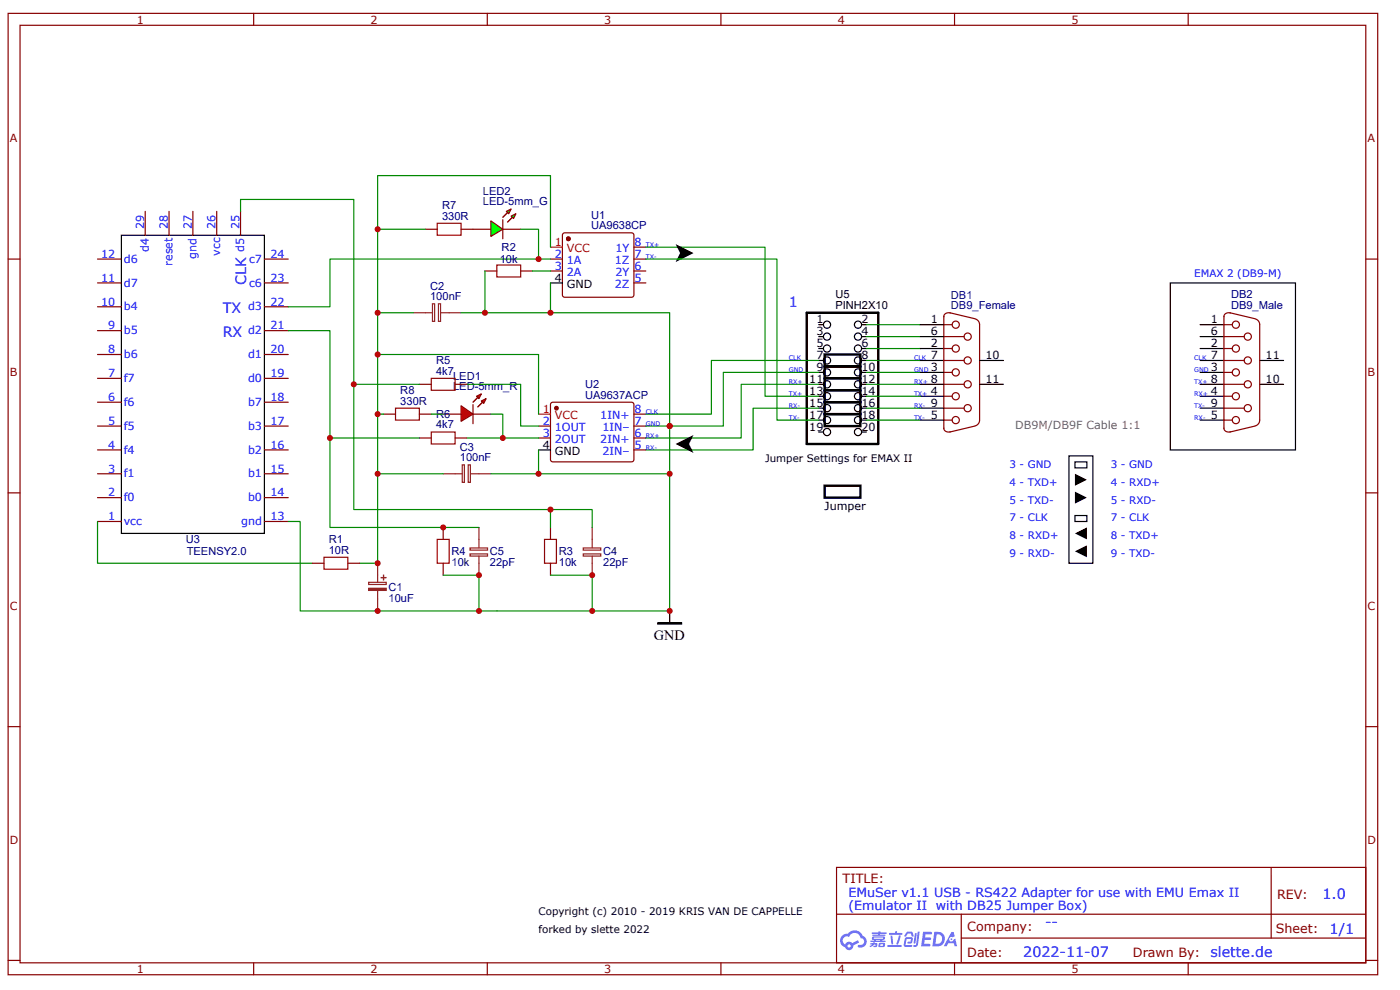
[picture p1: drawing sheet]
<svg xmlns="http://www.w3.org/2000/svg" width="297mm" height="210mm" viewBox="0 0 297 210" stroke-linecap="round" stroke-linejoin="round" font-family="sans-serif">
<g fill="none" stroke="#800" stroke-width=".25">
<path d="M1.7 2.8h290.6v203.9h-290.6zM4.3 5.4h285.5v198.7h-285.5zM53.8 2.8v2.6M103.4 2.8v2.6M152.9 2.8v2.6M202.5 2.8v2.6M252.1 2.8v2.6M1.7 54.9h2.6M289.8 54.9h2.5M1.7 104.5h2.6M289.8 104.5h2.5M1.7 154.1h2.6"/>
<path d="M289.8 154.1h2.5M177.5 183.9h112.3v20.2h-112.3zM177.5 193.8h112.2M203.9 198.9h85.8M203.9 193.8v10.1M269.7 183.9v15M1.7 203.6h2.6M53.8 204.1v2.6M103.4 204.1v2.6M152.9 204.1v2.6M202.5 204.1v2.6M252.1 204.1v2.6"/>
<path d="M289.8 203.6h2.5"/>
</g>
<g fill="#58f">
<path d="M195.8 197.6h1.7l.2 .1-.1 .4h-1.3l-.1 .6h1.1l.2 .3-.2 .3h-1.1l-.1 .8h1.2l.1 .3-.1 .2h-1.9z"/>
<path d="M201.8 197.6h.5l.2 .9-.4 .2a.48 .48 0 0 0-.7 .2 .48 .48 0 0 0 .3 .7 .48 .48 0 0 0 .6-.4l.4-.2 .4 1.6h-.6l-.1-.6h-1.2l-.4 .6h-.6z"/>
<path d="M194.1 197.9h.4l-.3 2-.2 .2-.2-.3z"/>
<path d="M194.7 197.5h.4l-.3 2.8a.57 .57 0 0 1-.5 .4 .57 .57 0 0 1-.6-.2l.7-.3z"/>
<path d="M192.3 197.7l.4-.2 .8 .1 .3 .9-.4 .1-.2-.7h-.6l-.4 .7-.3-.1z"/>
<path d="M192.1 198.8l1.2-.1a.73 .73 0 0 1 .4 .7 .73 .73 0 0 1-.6 .7l-.5-.1-.1-.2 .2-.2h.4l.2-.5h-.9l-.3 1.2 1.3 .1 .1 .2-.2 .2h-1.1l-.4-.2-.1-.4z"/>
<path d="M188.3 200.3h2.8l.2 .3-.2 .2h-2.7z"/>
<path d="M190.7 198.3h.4a2.79 2.79 0 0 1-.7 2l-.2-.2z"/>
<path d="M188.9 198.4h.4l.2 1.6-.2 .2-.2-.1z"/>
<path d="M188.6 197.8h1.3v-.3l.4-.1v.4h1l.2 .2-.2 .2h-2.6z"/>
<path d="M184.7 199.9l.9-.1v.1l.5 .2-.1 .6-.7 .1v-.3h.4v-.2a.45 .45 0 0 0-.6 .3l-.5 .2-.1-.3 .5-.2h-.4z"/>
<path d="M185 197.7h1.3l.1-.2h.4v.2h1.2l.1 .2-.1 .1h-1.3v.2h1l.2 .1-.2 .1h-2.5l-.1-.2h1.2v-.2h-1.3z"/>
<path d="M198.2 197.6l-.4 3h.9a1.55 1.55 0 0 0 1.8-1.5 1.55 1.55 0 0 0-1.8-1.5zM198.7 198.1a1.04 1.04 0 0 1 1.2 1.2 1.04 1.04 0 0 1-1.5 .8z"/>
<path d="M185.1 198.7l-.1 .4 .4 .2v.1h-.7v.3h3.1l.1-.1-.1-.2h-.7l.1-.1a.43 .43 0 0 0 .5-.2 .43 .43 0 0 0-.2-.6h-2.2zM185.4 198.8l2 .1-.2 .1h-1.8zM185.8 199.3h1l-.1 .1h-.8z"/>
<path d="M186.5 200l-.1 .8 1.3-.1v-.8zM186.8 200.2h.5v.3h-.5z"/>
<path d="M178.6 198.4a1.47 1.47 0 0 0 .7 2.4 .89 .89 0 0 0 1 .6 .89 .89 0 0 0 .7-.9l1.3-.7-.3-.5-1.2 .7-.4-.3a.89 .89 0 0 0-1.1 .5 .9 .9 0 0 1-.4-1.2 .9 .9 0 0 1 1.2-.3 1.3 1.3 0 0 1 1.4-.9 1.3 1.3 0 0 1 1.1 1.1 .74 .74 0 0 1 .7 1 .74 .74 0 0 1-1.1 .4l-.2 .2v.2a1.28 1.28 0 0 0 1.8-.6 1.28 1.28 0 0 0-.8-1.7 1.89 1.89 0 0 0-3.2-.4l-.7 .1zM179.8 200.5a.35 .35 0 0 1 .7 0 .35 .35 0 0 1-.7 0z"/>
<circle cx="201.8" cy="199.1" r=".19"/>
</g>
<circle cx="120.6" cy="50.6" r=".38" fill="#800"/>
<g fill="none" stroke="#800" stroke-width=".25">
<path d="M119.5 49.5l.3-.1h14.2l.3 .1 .2 .4v12.6l-.2 .4-.3 .1h-14.2l-.3-.1-.2-.4v-12.6z"/>
<circle cx="120.6" cy="50.6" r=".38"/>
</g>
<circle cx="120.6" cy="50.6" r=".38" fill="#800"/>
<g fill="none" stroke="#800" stroke-width=".25">
<path d="M116.8 54.9h2.5M116.8 57.5h2.5M134.5 54.9h2.5M134.5 57.5h2.5M134.5 60h2.5M134.5 52.4h2.5M116.9 85.4l.4-.1 17 .1 .2 .4-.1 11.9-.4 .2-17-.1-.2-.4v-11.6z"/>
<circle cx="120.6" cy="50.6" r=".38"/>
</g>
<path d="M116.8 52.4h2.5" fill="none" stroke="#f00" stroke-width=".25"/>
<path d="M116.8 60h2.5" fill="none" stroke="#000" stroke-width=".25"/>
<circle cx="118" cy="86.5" r=".38" fill="#800"/>
<g fill="none" stroke="#800" stroke-width=".25">
<path d="M20.7 60h5M20.7 54.9h5M30.8 44.8v5.1M35.9 44.8v5.1M40.9 44.8v5.1M46 44.8v5.1M51 44.8v5.1M56.1 60h5M56.1 54.9h5M20.7 75.2h5M20.7 70.1h5M20.7 65h5"/>
<path d="M56.1 75.2h5M56.1 70.1h5M56.1 65h5M200.2 67.1v23.7M200.2 76.4h4.3M200.2 71.4h4.3M200.2 79h1.8M200.2 68.8h1.8M200.2 73.9h1.8M201.5 66.3l5.3 1.3M201.6 66.4a.98 .98 0 0 0-1.4 .8M206.9 67.6a1.26 1.26 0 0 1 .9 1.2v20.3a1.26 1.26 0 0 1-.9 1.2"/>
<path d="M20.7 90.3h5M20.7 95.4h5M20.7 85.3h5M20.7 80.2h5M56.1 90.3h5M56.1 95.4h5M56.1 85.3h5M56.1 80.2h5M114.3 90.3h2.5M114.3 92.9h2.5M134.5 90.3h2.5M134.5 92.9h2.5"/>
<path d="M134.5 95.4h2.5M134.5 87.8h2.5M200.2 86.5h4.3M200.2 81.5h4.3M200.2 89.1h1.8M200.2 84h1.8M200.2 90.7a.98 .98 0 0 0 1.4 .8M206.8 90.3l-5.3 1.3M20.7 110.6h5M20.7 105.5h5M20.7 100.4h5M56.1 110.6h5"/>
<path d="M56.1 105.5h5M56.1 100.4h5"/>
<circle cx="202.8" cy="68.8" r=".76"/>
<circle cx="202.8" cy="73.9" r=".76"/>
<circle cx="202.8" cy="79" r=".76"/>
<circle cx="205.3" cy="71.4" r=".76"/>
<circle cx="205.3" cy="76.4" r=".76"/>
<circle cx="118" cy="86.5" r=".38"/>
<circle cx="202.8" cy="84" r=".76"/>
<circle cx="202.8" cy="89.1" r=".76"/>
<circle cx="205.3" cy="86.5" r=".76"/>
<circle cx="205.3" cy="81.5" r=".76"/>
</g>
<path d="M114.3 87.8h2.5" fill="none" stroke="#f00" stroke-width=".25"/>
<g fill="none" stroke="#000" stroke-width=".25">
<path d="M25.7 49.9h30.4v63.2h-30.4zM173.7 76.4h1M173.7 71.4h1M173.7 79h1M173.7 73.9h1M173.7 68.8h1M182.8 76.4h1M182.8 71.4h1M182.8 79h1M182.8 73.9h1M182.8 68.8h1M195.2 76.4h5"/>
<path d="M195.2 71.4h5M195.2 79h5M195.2 73.9h5M195.2 68.8h5M207.8 76.4h5.1M114.3 95.4h2.5M173.7 81.5h1M173.7 86.5h1M173.7 89.1h1M173.7 84h1M173.7 91.6h1M182.8 81.5h1"/>
<path d="M182.8 86.5h1M182.8 89.1h1M182.8 84h1M182.8 91.6h1M195.2 81.5h5M195.2 86.5h5M195.2 89.1h5M195.2 84h5M207.8 81.5h5.1"/>
<circle cx="175.5" cy="68.8" r=".76"/>
<circle cx="175.5" cy="73.9" r=".76"/>
<circle cx="175.5" cy="71.4" r=".76"/>
<circle cx="175.5" cy="79" r=".76"/>
<circle cx="175.5" cy="76.4" r=".76"/>
<circle cx="182" cy="68.8" r=".76"/>
<circle cx="182" cy="73.9" r=".76"/>
<circle cx="182" cy="71.4" r=".76"/>
<circle cx="182" cy="79" r=".76"/>
<circle cx="182" cy="76.4" r=".76"/>
<circle cx="175.5" cy="84" r=".76"/>
<circle cx="175.5" cy="86.5" r=".76"/>
<circle cx="175.5" cy="81.5" r=".76"/>
<circle cx="175.5" cy="89.1" r=".76"/>
<circle cx="175.5" cy="91.6" r=".76"/>
<circle cx="182" cy="84" r=".76"/>
<circle cx="182" cy="86.5" r=".76"/>
<circle cx="182" cy="81.5" r=".76"/>
<circle cx="182" cy="89.1" r=".76"/>
<circle cx="182" cy="91.6" r=".76"/>
</g>
<path d="M171.2 66.3h15.1v27.8h-15.1z" fill="none" stroke="#000" stroke-width=".51"/>
<path d="M97.8 86l2.5 1.8-2.5 1.5z" fill="#f00"/>
<path d="M97.8 86l2.5 1.8-2.5 1.5zM100.3 85.8v4" fill="none" stroke="#800" stroke-width=".25"/>
<path d="M100.3 85.3l1.1-1z" fill="#800"/>
<path d="M101.4 84.3l-1.1 1" fill="none" stroke="#800" stroke-width=".25"/>
<path d="M101.4 86.3l1-1z" fill="#800"/>
<path d="M102.4 85.3l-1 1" fill="none" stroke="#800" stroke-width=".25"/>
<path d="M101.1 84l1-.5-.5 1z" fill="#f00"/>
<path d="M101.1 84l1-.5-.5 1z" fill="none" stroke="#800" stroke-width=".25"/>
<path d="M102.1 85l1-.5-.5 1z" fill="#f00"/>
<path d="M100.3 48.6h3.8M106.7 48.6h3.8M94 87.8h3.8M100.3 87.8h3.8M102.1 85l1-.5-.5 1z" fill="none" stroke="#800" stroke-width=".25"/>
<path d="M108.4 45.8l1-.5-.5 1z" fill="#0f0"/>
<path d="M108.4 45.8l1-.5-.5 1z" fill="none" stroke="#800" stroke-width=".25"/>
<path d="M107.4 44.8l1-.5-.5 1z" fill="#0f0"/>
<path d="M107.4 44.8l1-.5-.5 1z" fill="none" stroke="#800" stroke-width=".25"/>
<path d="M107.7 47.1l1-1z" fill="#800"/>
<path d="M108.7 46.1l-1 1" fill="none" stroke="#800" stroke-width=".25"/>
<path d="M107.7 45.1l-1 1z" fill="#800"/>
<path d="M106.7 46.6v4M107.7 45.1l-1 1" fill="none" stroke="#800" stroke-width=".25"/>
<path d="M104.1 46.8l2.6 1.8-2.6 1.5z" fill="#0f0"/>
<path d="M104.1 46.8l2.6 1.8-2.6 1.5z" fill="none" stroke="#800" stroke-width=".25"/>
<path d="M87.7 66.3h4M91.7 64.4h.5v3.7h-.5zM93 64.4h.5v3.7h-.5zM93.5 66.3h4.3M80.1 121.9v1.6M80.1 125.2v1.8" fill="none" stroke="#8d2323" stroke-width=".25"/>
<path d="M78.2 124.7h3.7v.5h-3.7z" fill="#8d2323"/>
<path d="M80.1 119.4v2.5M78.2 124.7h3.7v.5h-3.7zM78.2 123.5h3.7v.4h-3.7zM80.1 127v2.5" fill="none" stroke="#8d2323" stroke-width=".25"/>
<path d="M80.9 122.4l1 .1z" fill="#8d2323"/>
<path d="M80.9 122.4l1 .1z" fill="none" stroke="#8d2323" stroke-width=".25"/>
<path d="M81.4 121.9v1.1z" fill="#8d2323"/>
<g fill="none" stroke="#8d2323" stroke-width=".25">
<path d="M98.1 98.5h.4v3.8h-.4zM99.3 98.5h.5v3.8h-.5zM94 100.4h4.1M99.7 116.2h3.7v.4h-3.7zM99.7 117.4h3.7v.5h-3.7zM99.8 100.4h4.3M101.6 111.8v4.3M101.6 117.9v4M123.7 116.2h3.8v.4h-3.8zM123.7 117.4h3.8v.5h-3.8zM125.6 111.8v4.3M125.6 117.9v4"/>
<path d="M81.4 121.9v1.1z"/>
</g>
<g fill="none" stroke="#080" stroke-width=".25">
<path d="M51 44.8v-2.5h24.1v39.2h13.9M80.1 48.6h10.1M102.9 57.5v8.8M110.5 48.6h3.8v6.3M113 57.5h3.8M116.8 54.9h-46.8v10.1h-8.9M116.8 52.4v-15.2h-36.7v82.2h-3.8M116.8 60v6.3M137 52.4h25.3v31.6h11.4M137 54.9h27.8v34.2h8.9M61.1 70.1h8.9v22.8h19M80.1 75.2h34.2v12.6"/>
<path d="M80.1 66.3h7.6M97.8 66.3h44.3v63.2h-78.4v-18.9h-2.6M173.7 76.4h-22.8v11.4h-13.9M173.7 79h-20.2v11.3h-16.5M183.8 68.8h11.4M183.8 71.4h11.4M183.8 73.9h11.4M183.8 76.4h11.4M183.8 79h11.4M70 92.9v18.9h31.6M75.1 81.5v26.5h50.5v3.8M80.1 87.8h1.3"/>
<path d="M91.5 87.8h2.5M99.1 81.5h11.4v8.8h3.8M99.1 92.9h7.6M104.1 87.8h2.6v5.1h7.6M114.3 95.4v5M173.7 86.5h-13.9v8.9h-22.8M173.7 81.5h-16.5v11.4h-20.2M183.8 81.5h11.4M183.8 84h11.4M183.8 86.5h11.4M183.8 89.1h11.4M20.7 110.6v8.8h45.5"/>
<path d="M80.1 100.4h13.9M104.1 100.4h38M116.8 108v3.8M94 121.9h7.6v7.6M116.8 121.9h8.8v7.6"/>
</g>
<path d="M92.8 47.3h5v2.6h-5zM105.4 56.2h5.1v2.5h-5.1zM83.9 86.5h5.1v2.6h-5.1zM91.5 80.2h5.1v2.5h-5.1zM91.5 91.6h5.1v2.5h-5.1zM68.7 118.1h5.1v2.6h-5.1zM92.8 114.4h2.5v5h-2.5zM115.5 114.4h2.5v5h-2.5z" fill="none" stroke="#a00000" stroke-width=".25"/>
<g fill="none" stroke="#800" stroke-width=".25">
<path d="M90.2 48.6h2.6M97.8 48.6h2.5M102.9 57.5h2.5M110.5 57.5h2.5M259.7 73.9h1.7M259.7 68.8h1.7M259.7 79h1.7M259.7 71.4h4.3M259.7 76.4h4.3M259.7 67.1v23.7M260.9 66.3l5.3 1.3M261 66.4a.98 .98 0 0 0-1.3 .8"/>
<path d="M266.3 67.6a1.26 1.26 0 0 1 .9 1.2v20.3a1.26 1.26 0 0 1-.9 1.2M81.4 87.8h2.5M89 81.5h2.5M89 92.9h2.5M89 87.8h2.5M96.6 81.5h2.5M96.6 92.9h2.5M259.7 81.5h4.3M259.7 84h1.7M259.7 89.1h1.7M259.7 86.5h4.3M259.7 90.7a.98 .98 0 0 0 1.3 .8"/>
<path d="M266.2 90.3l-5.3 1.3M66.2 119.4h2.5M73.8 119.4h2.5M94 111.8v2.6M94 119.4v2.5M116.8 111.8v2.6M116.8 119.4v2.5"/>
<circle cx="262.2" cy="68.8" r=".76"/>
<circle cx="262.2" cy="73.9" r=".76"/>
<circle cx="262.2" cy="79" r=".76"/>
<circle cx="264.7" cy="71.4" r=".76"/>
<circle cx="264.7" cy="76.4" r=".76"/>
<circle cx="262.2" cy="84" r=".76"/>
<circle cx="262.2" cy="89.1" r=".76"/>
<circle cx="264.7" cy="86.5" r=".76"/>
<circle cx="264.7" cy="81.5" r=".76"/>
</g>
<g fill="none" stroke="#000" stroke-width=".25">
<path d="M248.3 60h26.5v35.4h-26.5zM254.6 68.8h5.1M254.6 73.9h5.1M254.6 79h5.1M254.6 71.4h5.1M254.6 76.4h5.1M267.2 76.4h5.1M226.8 96.7h5v22.7h-5zM228.1 97.9h2.5v1.3h-2.5zM254.6 84h5.1M254.6 89.1h5.1M254.6 81.5h5.1"/>
<path d="M254.6 86.5h5.1M267.2 81.5h5.1M228.1 109.3h2.5v1.3h-2.5zM139.5 132.1h5.1v.2h-5.1zM139.5 132.2h5.1M142.1 129.5v2.6"/>
</g>
<path d="M143.3 51.8l3.8 1.9-3.8 1.9 1-1.9zM143.3 94.1l3.8-1.9-.9 1.9 .9 1.9zM228.1 116.9l2.5-1.3v2.5zM228.1 113.1l2.5-1.3v2.6zM228.1 104.2l2.5 1.3-2.5 1.3zM228.1 100.4l2.5 1.3-2.5 1.3z" fill="#000"/>
<path d="M174.9 75.2h7.6v2.5h-7.6zM174.9 77.7h7.6v2.5h-7.6zM174.9 80.2h7.6v2.5h-7.6zM174.9 82.7h7.6v2.6h-7.6zM174.9 85.3h7.6v2.5h-7.6zM174.9 87.8h7.6v2.5h-7.6zM174.9 103h7.6v2.5h-7.6z" fill="none" stroke="#000" stroke-width=".51"/>
<g fill="#c00">
<circle cx="114.3" cy="54.9" r=".63"/>
<circle cx="80.1" cy="75.2" r=".63"/>
<circle cx="80.1" cy="87.8" r=".63"/>
<circle cx="80.1" cy="48.6" r=".63"/>
<circle cx="142.1" cy="90.3" r=".63"/>
<circle cx="106.7" cy="92.9" r=".63"/>
<circle cx="80.1" cy="119.4" r=".63"/>
<circle cx="80.1" cy="129.5" r=".63"/>
<circle cx="142.1" cy="100.4" r=".63"/>
<circle cx="114.3" cy="100.4" r=".63"/>
<circle cx="80.1" cy="100.4" r=".63"/>
<circle cx="80.1" cy="66.3" r=".63"/>
<circle cx="102.9" cy="66.3" r=".63"/>
<circle cx="116.8" cy="66.3" r=".63"/>
<circle cx="101.6" cy="129.5" r=".63"/>
<circle cx="94" cy="111.8" r=".63"/>
<circle cx="101.6" cy="121.9" r=".63"/>
<circle cx="116.8" cy="108" r=".63"/>
<circle cx="125.6" cy="129.5" r=".63"/>
<circle cx="125.6" cy="121.9" r=".63"/>
<circle cx="142.1" cy="129.5" r=".63"/>
<circle cx="70" cy="92.9" r=".63"/>
<circle cx="75.1" cy="81.5" r=".63"/>
</g>
<g font-size="3" fill="#00f">
<text x="52.2" y="60.4" transform="rotate(-90 52.2 60.4)">CLK</text>
<text x="167.4" y="65">1</text>
<text x="47.2" y="71.4">RX</text>
<text x="47.2" y="66.3">TX</text>
<text x="280.6" y="190.5">1.0</text>
<text x="221.7" y="196.5">--</text>
<text x="282.1" y="197.9">1/1</text>
<text x="217.1" y="203">2022-11-07</text>
<text x="256.8" y="202.9">slette.de</text>
</g>
<text font-size="3" x="138.7" y="135.6">GND</text>
<g font-size="2.7" fill="#800">
<text x="178.7" y="187.2">TITLE:</text>
<text x="270.9" y="190.5">REV:</text>
<text x="205.2" y="197.4">Company:</text>
<text x="270.7" y="197.8">Sheet:</text>
<text x="205.2" y="202.9">Date:</text>
<text x="240.3" y="202.9">Drawn By:</text>
</g>
<g font-size="2.7" fill="#00f">
<text x="180" y="190.2">EMuSer v1.1 USB - RS422 Adapter for use with EMU Emax II</text>
<text x="180" y="192.9">(Emulator II</text>
<text x="198.6" y="192.9">with DB25 Jumper Box)</text>
</g>
<g font-size="2.4" fill="#800">
<text x="29" y="5">1</text>
<text x="78.6" y="5">2</text>
<text x="128.2" y="5">3</text>
<text x="177.7" y="5">4</text>
<text x="227.3" y="5">5</text>
<text x="2.1" y="30.1">A</text>
<text x="290.1" y="30.1">A</text>
<text x="2.1" y="79.7">B</text>
<text x="290.1" y="79.7">B</text>
<text x="2.1" y="129.3">C</text>
<text x="290.1" y="129.3">C</text>
<text x="2.1" y="178.8">D</text>
<text x="290.1" y="178.8">D</text>
<text x="29" y="206.3">1</text>
<text x="78.6" y="206.3">2</text>
<text x="128.2" y="206.3">3</text>
<text x="177.7" y="206.3">4</text>
<text x="227.3" y="206.3">5</text>
</g>
<g font-size="2.4" fill="#000080">
<text x="102.5" y="41.3">LED2</text>
<text x="93.8" y="46.6">330R</text>
<text x="93.8" y="44.3">R7</text>
<text x="102.5" y="43.5">LED-5mm_G</text>
<text x="125.4" y="46.4">U1</text>
<text x="106.4" y="53.1">R2</text>
<text x="125.4" y="48.6">UA9638CP</text>
<text x="106" y="55.8">10k</text>
<text x="91.2" y="63.7">100nF</text>
<text x="91.2" y="61.4">C2</text>
<text x="201.7" y="65.5">DB9_Female</text>
<text x="201.7" y="63.3">DB1</text>
<text x="261.2" y="65.5">DB9_Male</text>
<text x="261.2" y="63.3">DB2</text>
<text x="92.5" y="77.2">R5</text>
<text x="84.9" y="83.5">R8</text>
<text x="92.5" y="79.5">4k7</text>
<text x="96.1" y="82.7">LED-5mm_R</text>
<text x="96.1" y="80.5">LED1</text>
<text x="124.1" y="82.3">U2</text>
<text x="84.9" y="85.8">330R</text>
<text x="92.5" y="88.5">R6</text>
<text x="124.1" y="84.5">UA9637ACP</text>
<text x="92.5" y="90.8">4k7</text>
<text x="97.6" y="95.6">C3</text>
<text x="97.6" y="97.8">100nF</text>
<text x="39.4" y="115.2">U3</text>
<text x="39.6" y="117.8">TEENSY2.0</text>
<text x="69.8" y="117.4">10R</text>
<text x="69.8" y="115.1">R1</text>
<text x="95.8" y="117.7">R4</text>
<text x="103.9" y="117.7">C5</text>
<text x="118.6" y="117.7">R3</text>
<text x="128" y="117.7">C4</text>
<text x="82.4" y="125.3">C1</text>
<text x="95.8" y="120">10k</text>
<text x="103.9" y="120">22pF</text>
<text x="118.6" y="120">10k</text>
<text x="128" y="120">22pF</text>
<text x="82.4" y="127.6">10uF</text>
</g>
<g font-size="2.4" fill="#00f">
<text x="30.6" y="48.6" transform="rotate(-90 30.6 48.6)">29</text>
<text x="31.6" y="53.3" transform="rotate(-90 31.6 53.3)">d4</text>
<text x="35.6" y="48.6" transform="rotate(-90 35.6 48.6)">28</text>
<text x="40.7" y="48.6" transform="rotate(-90 40.7 48.6)">27</text>
<text x="45.7" y="48.6" transform="rotate(-90 45.7 48.6)">26</text>
<text x="50.8" y="48.6" transform="rotate(-90 50.8 48.6)">25</text>
<text x="51.8" y="53.3" transform="rotate(-90 51.8 53.3)">d5</text>
<text x="130.6" y="53.4">1Y</text>
<text x="134.6" y="52.1">8</text>
<text x="21.5" y="59.7">11</text>
<text x="21.5" y="54.7">12</text>
<text x="26.3" y="55.7">d6</text>
<text x="36.6" y="56.4" transform="rotate(-90 36.6 56.4)">reset</text>
<text x="41.7" y="54.8" transform="rotate(-90 41.7 54.8)">gnd</text>
<text x="46.7" y="54.2" transform="rotate(-90 46.7 54.2)">vcc</text>
<text x="52.9" y="55.7">c7</text>
<text x="57.4" y="59.7">23</text>
<text x="57.4" y="54.7">24</text>
<text x="117.7" y="54.7">2</text>
<text x="117.7" y="57.2">3</text>
<text x="120.2" y="55.9">1A</text>
<text x="120.2" y="58.5">2A</text>
<text x="130.4" y="55.9">1Z</text>
<text x="130.6" y="58.5">2Y</text>
<text x="134.6" y="59.7">5</text>
<text x="134.6" y="57.2">6</text>
<text x="134.6" y="54.7">7</text>
<text x="21.5" y="64.8">10</text>
<text x="26.3" y="65.8">b4</text>
<text x="26.3" y="60.7">d7</text>
<text x="52.6" y="65.8">d3</text>
<text x="52.9" y="60.7">c6</text>
<text x="57.4" y="64.8">22</text>
<text x="130.4" y="61">2Z</text>
<text x="23" y="69.8">9</text>
<text x="26.3" y="70.9">b5</text>
<text x="52.6" y="70.9">d2</text>
<text x="57.4" y="69.8">21</text>
<text x="23" y="74.9">8</text>
<text x="26.3" y="75.9">b6</text>
<text x="52.6" y="75.9">d1</text>
<text x="57.4" y="74.9">20</text>
<text x="23" y="80">7</text>
<text x="26.3" y="81">f7</text>
<text x="52.6" y="81">d0</text>
<text x="57.4" y="80">19</text>
<text x="23" y="85">6</text>
<text x="26.3" y="86">f6</text>
<text x="52.6" y="86">b7</text>
<text x="57.4" y="85">18</text>
<text x="127.4" y="88.8">1IN+</text>
<text x="134.6" y="87.5">8</text>
<text x="23" y="95.1">4</text>
<text x="23" y="90.1">5</text>
<text x="26.3" y="91.1">f5</text>
<text x="52.6" y="91.1">b3</text>
<text x="57.4" y="95.1">16</text>
<text x="57.4" y="90.1">17</text>
<text x="115.2" y="90.1">2</text>
<text x="115.2" y="92.6">3</text>
<text x="117.7" y="91.3">1OUT</text>
<text x="117.7" y="93.9">2OUT</text>
<text x="127.4" y="93.9">2IN+</text>
<text x="127.8" y="91.3">1IN–</text>
<text x="134.6" y="95.1">5</text>
<text x="134.6" y="92.6">6</text>
<text x="134.6" y="90.1">7</text>
<text x="23" y="100.2">3</text>
<text x="26.3" y="101.2">f1</text>
<text x="26.3" y="96.1">f4</text>
<text x="52.6" y="101.2">b1</text>
<text x="52.6" y="96.1">b2</text>
<text x="57.4" y="100.2">15</text>
<text x="127.8" y="96.4">2IN–</text>
<text x="23" y="105.3">2</text>
<text x="26.3" y="106.3">f0</text>
<text x="52.6" y="106.3">b0</text>
<text x="57.4" y="105.3">14</text>
<text x="23" y="110.3">1</text>
<text x="26.3" y="111.3">vcc</text>
<text x="51.2" y="111.3">gnd</text>
<text x="57.4" y="110.3">13</text>
</g>
<g font-size="2.4" fill="#f00">
<text x="117.7" y="52.1">1</text>
<text x="120.2" y="53.4">VCC</text>
<text x="115.2" y="87.5">1</text>
<text x="117.7" y="88.8">VCC</text>
</g>
<g font-size="2.4">
<text x="117.7" y="59.7">4</text>
<text x="120.2" y="61">GND</text>
<text x="177.2" y="65.5">PINH2X10</text>
<text x="177.2" y="63.2">U5</text>
<text x="173.2" y="68.6">1</text>
<text x="173.2" y="71.1">3</text>
<text x="182.8" y="68.6">2</text>
<text x="182.8" y="71.1">4</text>
<text x="197.5" y="71.1">6</text>
<text x="197.5" y="68.6">1</text>
<text x="256.9" y="68.6">1</text>
<text x="256.9" y="71.1">6</text>
<text x="173.2" y="73.6">5</text>
<text x="173.2" y="76.2">7</text>
<text x="182.8" y="73.6">6</text>
<text x="182.8" y="76.2">8</text>
<text x="197.5" y="76.2">7</text>
<text x="197.5" y="73.6">2</text>
<text x="209.1" y="76.2">10</text>
<text x="256.9" y="73.6">2</text>
<text x="256.9" y="76.2">7</text>
<text x="268.5" y="76.2">11</text>
<text x="171.7" y="81.2">11</text>
<text x="171.7" y="83.8">13</text>
<text x="173.2" y="78.7">9</text>
<text x="182.8" y="78.7">10</text>
<text x="182.8" y="81.2">12</text>
<text x="182.8" y="83.8">14</text>
<text x="197.5" y="81.2">8</text>
<text x="197.5" y="83.8">4</text>
<text x="197.5" y="78.7">3</text>
<text x="209.1" y="81.2">11</text>
<text x="256.9" y="78.7">3</text>
<text x="256.9" y="83.8">4</text>
<text x="256.9" y="81.2">8</text>
<text x="268.5" y="81.2">10</text>
<text x="171.7" y="86.3">15</text>
<text x="171.7" y="88.8">17</text>
<text x="182.8" y="86.3">16</text>
<text x="182.8" y="88.8">18</text>
<text x="197.5" y="86.3">9</text>
<text x="197.5" y="88.8">5</text>
<text x="256.9" y="88.8">5</text>
<text x="256.9" y="86.3">9</text>
<text x="115.2" y="95.1">4</text>
<text x="171.7" y="91.3">19</text>
<text x="182.8" y="91.3">20</text>
<text x="117.7" y="96.4">GND</text>
<text x="174.9" y="108">Jumper</text>
</g>
<text font-size="2.4" fill="#666" x="215.4" y="90.9">DB9M/DB9F Cable 1:1</text>
<g font-size="2.2" fill="#00f">
<text x="253.3" y="58.7">EMAX 2 (DB9-M)</text>
<text x="214.1" y="99.2">3 - GND</text>
<text x="235.6" y="99.2">3 - GND</text>
<text x="214.1" y="106.8">5 - TXD-</text>
<text x="214.1" y="103">4 - TXD+</text>
<text x="235.6" y="103">4 - RXD+</text>
<text x="235.6" y="106.8">5 - RXD-</text>
<text x="214.1" y="110.6">7 - CLK</text>
<text x="235.6" y="110.6">7 - CLK</text>
<text x="214.1" y="118.1">9 - RXD-</text>
<text x="214.1" y="114.4">8 - RXD+</text>
<text x="235.6" y="114.4">8 - TXD+</text>
<text x="235.6" y="118.1">9 - TXD-</text>
</g>
<g font-size="2.2">
<text x="162.3" y="97.9">Jumper Settings for EMAX II</text>
<text x="114.3" y="194">Copyright (c) 2010 - 2019 KRIS VAN DE CAPPELLE</text>
<text x="114.3" y="197.8">forked by slette 2022</text>
</g>
<g font-size="1.3" fill="#00f">
<text x="137" y="52.4">TX+</text>
<text x="137" y="54.9">TX-</text>
<text x="167.4" y="76.4">CLK</text>
<text x="193.9" y="76.4">CLK</text>
<text x="253.3" y="76.4">CLK</text>
<text x="167.4" y="79">GND</text>
<text x="167.4" y="81.5">RX+</text>
<text x="193.9" y="81.5">RX+</text>
<text x="193.9" y="79">GND</text>
<text x="253.3" y="79">GND</text>
<text x="253.3" y="81.5">TX+</text>
<text x="137" y="87.8">CLK</text>
<text x="167.4" y="86.5">RX-</text>
<text x="167.4" y="84">TX+</text>
<text x="167.4" y="89.1">TX-</text>
<text x="193.9" y="89.1">TX-</text>
<text x="193.9" y="84">TX+</text>
<text x="193.9" y="86.5">RX-</text>
<text x="253.3" y="84">RX+</text>
<text x="253.3" y="89.1">RX-</text>
<text x="253.3" y="86.5">TX-</text>
<text x="137" y="95.4">RX-</text>
<text x="137" y="92.9">RX+</text>
<text x="137" y="90.3">GND</text>
</g>
</svg>
